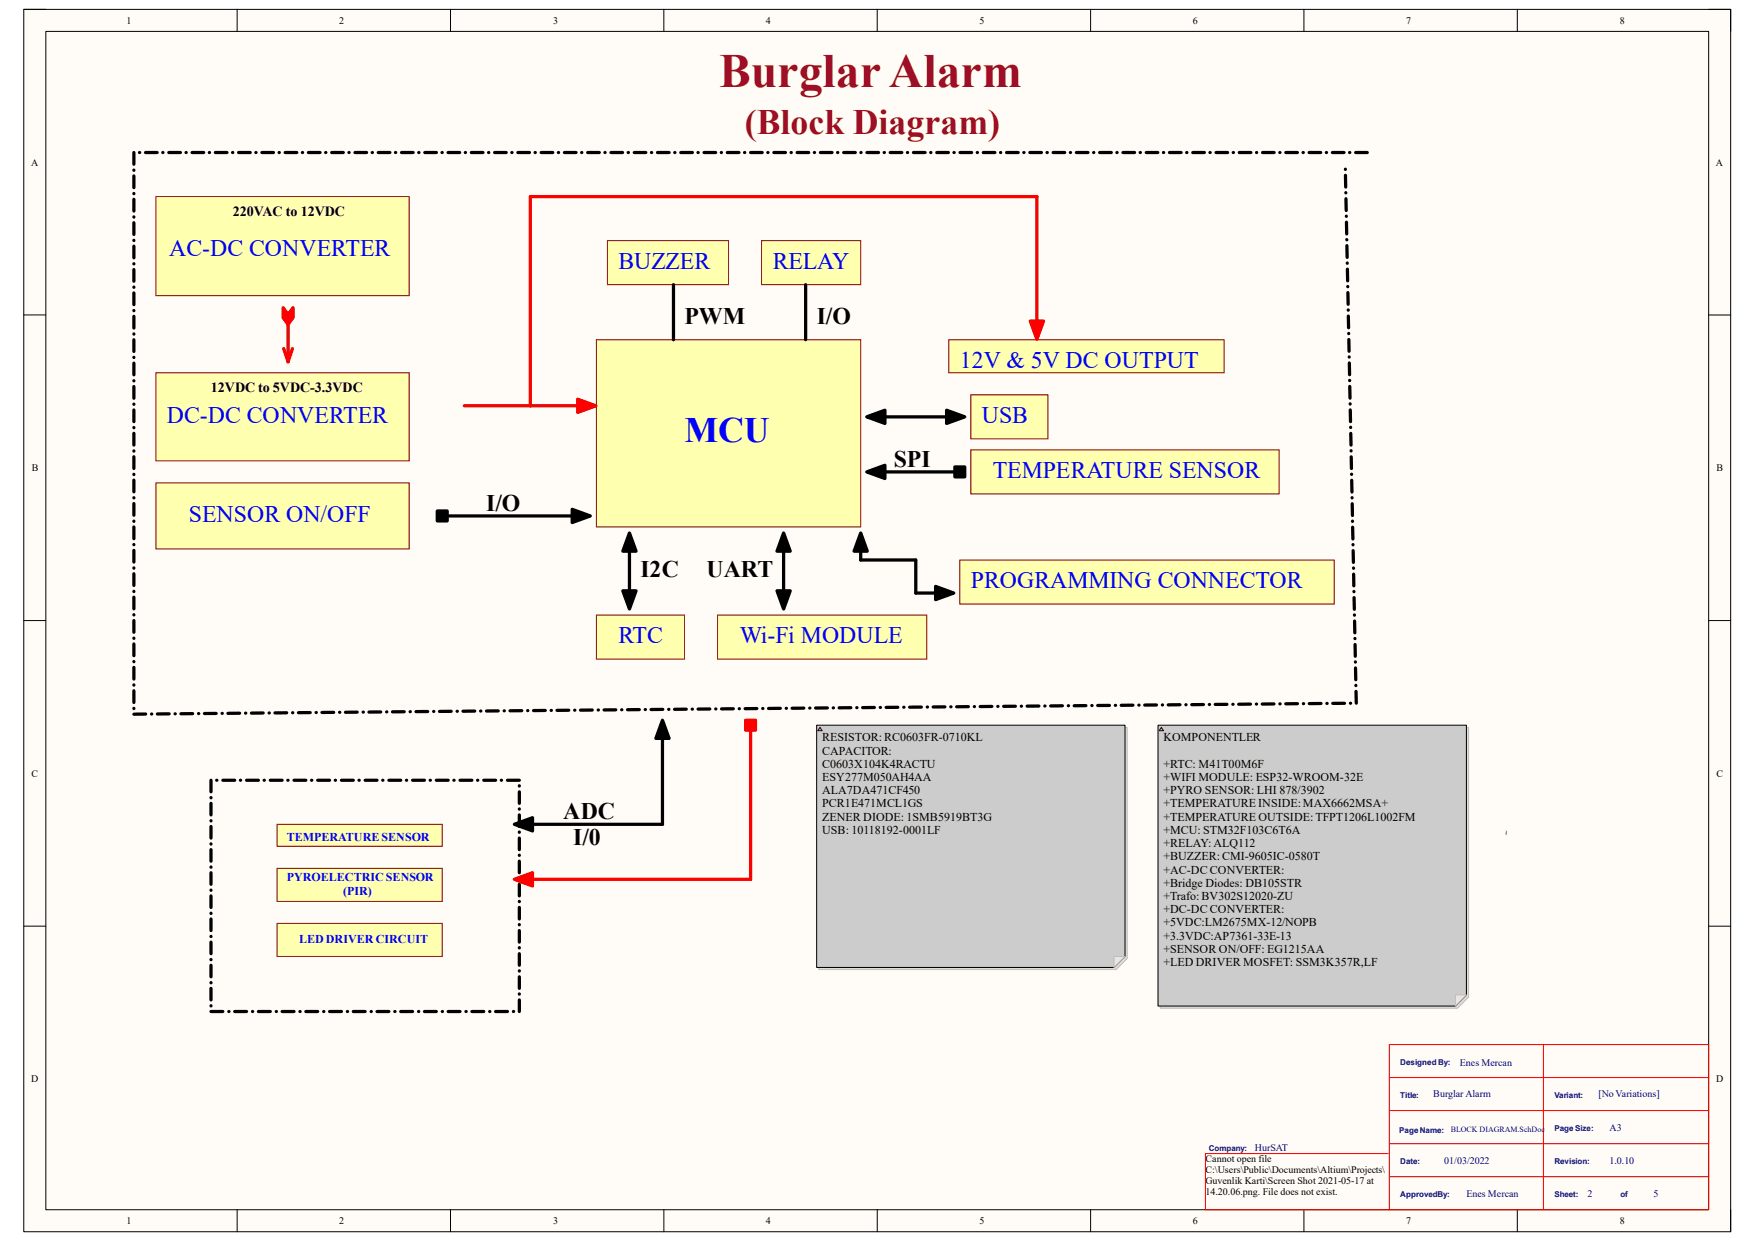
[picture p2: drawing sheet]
<svg xmlns="http://www.w3.org/2000/svg" width="297mm" height="210mm" viewBox="0 0 297 210" stroke-linecap="round" stroke-linejoin="round" font-family="sans-serif">
<path d="M4 1.6h288.9v206.8h-288.9z" fill-rule="evenodd" fill="#fffcf8"/>
<path d="M4 1.6h288.9v206.8h-288.9z" fill="none" stroke="#000" stroke-width=".17"/>
<path d="M7.8 5.3h281.4v199.4h-281.4z" fill-rule="evenodd" fill="#fffcf8"/>
<g fill="none" stroke="#000" stroke-width=".17">
<path d="M4 1.6h3.7M7.8 5.3h281.4v199.4h-281.4zM40.1 1.6v3.7M76.2 1.6v3.7M112.3 1.6v3.7M148.5 1.6v3.7M184.6 1.6v3.7M220.7 1.6v3.7M256.8 1.6v3.7M289.2 1.6h3.7v3.7M4 53.3h3.7M289.2 53.3h3.7"/>
<path d="M4 105h3.8M289.2 105h3.7M4 156.7h3.8M289.2 156.7h3.7M40.1 204.7v3.7M76.2 204.7v3.7M112.4 204.7v3.7M148.5 204.7v3.7M184.6 204.7v3.7M220.7 204.7v3.7M256.8 204.7v3.7M292.9 204.7v3.7"/>
</g>
<path d="M261.2 176.8v27.9M234.9 195.2h-30.9v9.5h85.2v-27.9h-54.1v27.9M235.1 182.4h54.1M235.1 187.9h54.1M235.1 193.5h54.1M235.1 199.1h54.1" fill="none" stroke="#f00" stroke-width=".17"/>
<path d="M160.6 57.5h46.6v5.6h-46.6z" fill-rule="evenodd" fill="#ffffb0"/>
<path d="M160.6 57.5h46.6v5.6h-46.6z" fill="none" stroke="#800000" stroke-width=".17"/>
<path d="M26.4 63.1h42.9v14.9h-42.9z" fill-rule="evenodd" fill="#ffffb0"/>
<path d="M26.4 63.1h42.9v14.9h-42.9z" fill="none" stroke="#800000" stroke-width=".17"/>
<path d="M26.4 33.3h42.9v16.7h-42.9z" fill-rule="evenodd" fill="#ffffb0"/>
<path d="M26.4 33.3h42.9v16.7h-42.9z" fill="none" stroke="#800000" stroke-width=".17"/>
<path d="M164.3 66.8h13v7.5h-13z" fill-rule="evenodd" fill="#ffffb0"/>
<path d="M164.3 66.8h13v7.5h-13z" fill="none" stroke="#800000" stroke-width=".17"/>
<path d="M100.9 57.5h44.8v31.7h-44.8z" fill-rule="evenodd" fill="#ffffb0"/>
<path d="M100.9 57.5h44.8v31.7h-44.8z" fill="none" stroke="#800000" stroke-width=".17"/>
<path d="M100.9 104.1h14.9v7.4h-14.9z" fill-rule="evenodd" fill="#ffffb0"/>
<path d="M100.9 104.1h14.9v7.4h-14.9z" fill="none" stroke="#800000" stroke-width=".17"/>
<path d="M164.3 76.1h52.2v7.5h-52.2z" fill-rule="evenodd" fill="#ffffb0"/>
<path d="M164.3 76.1h52.2v7.5h-52.2z" fill="none" stroke="#800000" stroke-width=".17"/>
<path d="M46.9 139.5h27.9v3.7h-27.9z" fill-rule="evenodd" fill="#ffffb0"/>
<path d="M46.9 139.5h27.9v3.7h-27.9z" fill="none" stroke="#800000" stroke-width=".17"/>
<path d="M46.9 146.9h27.9v5.6h-27.9z" fill-rule="evenodd" fill="#ffffb0"/>
<path d="M46.9 146.9h27.9v5.6h-27.9z" fill="none" stroke="#800000" stroke-width=".17"/>
<path d="M128.9 40.7h16.8v7.5h-16.8z" fill-rule="evenodd" fill="#ffffb0"/>
<path d="M128.9 40.7h16.8v7.5h-16.8z" fill="none" stroke="#800000" stroke-width=".17"/>
<path d="M102.8 40.7h20.5v7.5h-20.5z" fill-rule="evenodd" fill="#ffffb0"/>
<path d="M102.8 40.7h20.5v7.5h-20.5z" fill="none" stroke="#800000" stroke-width=".17"/>
<path d="M46.9 156.3h27.9v5.6h-27.9z" fill-rule="evenodd" fill="#ffffb0"/>
<path d="M46.9 156.3h27.9v5.6h-27.9z" fill="none" stroke="#800000" stroke-width=".17"/>
<path d="M121.4 104.1h35.4v7.4h-35.4z" fill-rule="evenodd" fill="#ffffb0"/>
<path d="M121.4 104.1h35.4v7.4h-35.4z" fill="none" stroke="#800000" stroke-width=".17"/>
<path d="M26.4 81.7h42.9v11.2h-42.9z" fill-rule="evenodd" fill="#ffffb0"/>
<path d="M26.4 81.7h42.9v11.2h-42.9z" fill="none" stroke="#800000" stroke-width=".17"/>
<g fill="none" stroke="#000" stroke-width=".55">
<path d="M22.7 25.8v2M22.7 28.8h.1M22.7 29.8v2M22.7 32.7v.1M22.7 33.7v2M22.7 36.7h.1M22.7 37.7v2M23.6 25.8h.1M24.6 25.8h2M27.5 25.8h.1M28.6 25.8h1.9M31.5 25.8h.1"/>
<path d="M32.5 25.8h2M35.4 25.8h.1M36.4 25.8h2M39.4 25.8h.1M40.4 25.8h2M43.3 25.8h.1M44.3 25.8h2M47.2 25.8h.1M48.3 25.8h1.9M51.2 25.8h.1M52.2 25.8h2M55.1 25.8h.1"/>
<path d="M56.1 25.8h2M59 25.8h.1M60.1 25.8h1.9M63 25.8h.1M64 25.8h2M66.9 25.8h.1M68 25.8h1.9M70.9 25.8h.1M71.9 25.8h2M74.8 25.8h.1M75.8 25.8h2M78.7 25.8h.1"/>
<path d="M79.8 25.8h1.9M82.7 25.8h.1M83.7 25.8h2M86.6 25.8h.1M87.6 25.8h2M90.6 25.8h.1M91.6 25.8h2M94.5 25.8h.1M95.5 25.8h2M98.4 25.8h.1M99.5 25.8h1.9M102.4 25.8h.1"/>
<path d="M103.4 25.8h2M106.3 25.8h.1M107.3 25.8h2M110.2 25.8h.1M111.3 25.8h1.9M114.2 25.8h.1M115.2 25.8h2M118.1 25.8h.1M119.1 25.8h2M122.1 25.8h.1M123.1 25.8h2M126 25.8h.1"/>
<path d="M127 25.8h2M129.9 25.8h.1M131 25.8h1.9M133.9 25.8h.1M134.9 25.8h2M137.8 25.8h.1M138.8 25.8h2M141.8 25.8h.1M142.8 25.8h1.9M145.7 25.8h.1M146.7 25.8h2M149.6 25.8h.1"/>
<path d="M150.7 25.8h1.9M153.6 25.8h.1M154.6 25.8h2M157.5 25.8h.1M158.5 25.8h2M161.4 25.8h.1M162.5 25.8h1.9M165.4 25.8h.1M166.4 25.8h2M169.3 25.8h.1M170.3 25.8h2M173.3 25.8h.1"/>
<path d="M174.3 25.8h2M177.2 25.8h.1M178.2 25.8h2M181.1 25.8h.1M182.2 25.8h1.9M185.1 25.8h.1M186.1 25.8h2M189 25.8h.1M190 25.8h2M193 25.8h.1M194 25.8h2M196.9 25.8h.1"/>
<path d="M197.9 25.8h2M200.8 25.8h.1M201.9 25.8h1.9M204.8 25.8h.1M205.8 25.8h2M208.7 25.8h.1M209.7 25.8h2M212.7 25.8h.1M213.7 25.8h1.9M216.6 25.8h.1M217.6 25.8h2M220.5 25.8h.1"/>
<path d="M221.6 25.8h1.9M224.5 25.8h.1M225.5 25.8h2M227.7 28.6v.1M227.7 29.7v2M227.8 32.6h.1M227.8 33.6v2M227.8 36.6h.1M227.9 37.6v2M228.4 25.8h.1M229.4 25.8h2M22.7 40.7h.1"/>
<path d="M22.7 41.7v1.9M22.7 44.6v.1M22.7 45.6v2M22.7 48.6h.1M22.7 49.6v2M22.7 52.5v.1M22.7 53.5v2M22.7 56.5h.1M22.7 57.5v2M227.9 40.5v.1M227.9 41.6l.1 2M228 44.5v.1"/>
<path d="M228 45.6l.1 1.9M228.1 48.5h.1M228.1 49.5l.1 2M228.2 52.5h.1M228.2 53.5v2M228.3 56.4v.1M228.3 57.5v1.9M22.7 60.5h.1M22.7 61.5v1.9M22.7 64.4v.1M22.7 65.4v2M22.7 68.4h.1"/>
<path d="M22.7 69.4v2M22.7 72.3v.1M22.7 73.3v2M22.7 76.3h.1M22.7 77.3v2M228.3 60.4h.1M228.4 61.4v2M228.4 64.4h.1M228.4 65.4l.1 2M228.5 68.3v.1M228.5 69.4l.1 2M228.6 72.3h.1"/>
<path d="M228.6 73.3v2M228.7 76.3h.1M228.7 77.3v2M22.7 80.3h.1M22.7 81.3v1.9M22.7 84.2v.1M22.7 85.2v2M22.7 88.2h.1M22.7 89.2v2M22.7 92.1v.1M22.7 93.1v2M22.7 96.1h.1"/>
<path d="M22.7 97.1v2M228.7 80.2v.1M228.8 81.3v2M228.8 84.2v.1M228.8 85.2l.1 2M228.9 88.2h.1M228.9 89.2l.1 2M229 92.2h.1M229 93.2v2M229.1 96.1v.1M229.1 97.2v1.9M22.7 100.1h.1"/>
<path d="M22.7 101.1v1.9M22.7 104v.1M22.7 105v2M22.7 108h.1M22.7 109v2M22.7 112h.1M22.7 112.9v2M22.7 115.9v.1M22.7 116.9v2M22.7 119.9h.1M120.1 120h-2M121.1 120h.1"/>
<path d="M124.1 119.9l-2 .1M125.1 119.9h.1M128.1 119.9h-2M129.1 119.9h.1M132.1 119.9h-2M133.1 119.9h.1M136 119.8l-2 .1M137 119.8h.1M140 119.8h-2M141 119.8h.1M144 119.8h-2M145 119.8h.1"/>
<path d="M148 119.7l-2 .1M149 119.7h.1M152 119.7h-2M152.9 119.7h.1M155.9 119.7h-2M156.9 119.6h.1M159.9 119.6h-2M160.9 119.6h.1M163.9 119.6h-2M164.9 119.6h.1M167.9 119.5l-2 .1M168.9 119.5h.1"/>
<path d="M171.8 119.5h-1.9M172.8 119.5h.1M175.8 119.5h-2M176.8 119.5h.1M179.8 119.4l-2 .1M180.8 119.4h.1M183.8 119.4h-2M184.8 119.4h.1M187.8 119.4h-2M188.8 119.4h.1M191.7 119.3l-2 .1M192.7 119.3h.1"/>
<path d="M195.7 119.3h-2M196.7 119.3h.1M199.7 119.3h-2M200.7 119.3h.1M203.7 119.2l-2 .1M204.7 119.2h.1M207.6 119.2h-1.9M208.6 119.2h.1M211.6 119.2h-2M212.6 119.1h.1M215.6 119.1h-2M216.6 119.1h.1"/>
<path d="M219.6 119.1h-2M220.6 119.1h.1M223.6 119.1h-2M224.6 119h.1M227.5 119h-1.9M228.5 119h.1M229.1 100.1h.1M229.2 101.1v2M229.2 104.1h.1M229.2 105.1l.1 2M229.3 108v.1M229.3 109.1l.1 2"/>
<path d="M229.4 112h.1M229.4 113v2M229.5 116h.1M229.5 117v2M24.6 120.8l-1.9 .1M25.6 120.8h.1M28.6 120.8h-2M29.6 120.8h.1M32.6 120.8h-2M33.6 120.8h.1M35.7 132v2M35.7 135h.1"/>
<path d="M35.7 136v1.9M35.7 138.9h.1M35.7 139.9v1.9M36.6 120.7l-2 .1M36.7 132h.1M37.6 120.7h.1M37.7 132h2M40.6 120.7h-2M40.7 132h.1M41.6 120.7h.1M41.7 132h2M44.5 120.7h-1.9"/>
<path d="M44.7 132h.1M45.5 120.7h.1M45.7 132h2M48.5 120.6h-2M48.7 132h.1M49.5 120.6h.1M49.8 132h2M52.5 120.6h-2M52.7 132h.1M53.5 120.6h.1M53.8 132h2M56.5 120.6h-2"/>
<path d="M56.7 132h.1M57.5 120.5h.1M57.8 132h2M60.5 120.5h-2M60.8 132h.1M61.4 120.5h.1M61.8 132h2M64.4 120.5h-2M64.8 132h.1M65.4 120.5h.1M65.8 132h2M68.4 120.4l-2 .1"/>
<path d="M68.8 132h.1M69.4 120.4h.1M69.8 132h2M72.4 120.4h-2M72.8 132h.1M73.4 120.4h.1M73.8 132h2M76.4 120.4h-2M76.8 132h.1M77.4 120.4h.1M77.9 132h2M80.3 120.3l-1.9 .1"/>
<path d="M80.8 132h.1M81.3 120.3h.1M81.9 132h2M84.3 120.3h-2M84.8 132h.1M85.3 120.3h.1M85.9 132h2M87.9 133h.1M87.9 134v2M87.9 136.9h.1M87.9 137.9v2M88.3 120.3h-2"/>
<path d="M89.3 120.3h.1M92.3 120.2l-2 .1M93.3 120.2h.1M96.3 120.2h-2M97.3 120.2h.1M100.2 120.2h-2M101.2 120.2h.1M104.2 120.1h-2M105.2 120.1h.1M108.2 120.1h-2M109.2 120.1h.1M112.2 120.1h-2"/>
<path d="M113.2 120h.1M116.1 120h-1.9M117.1 120h.1M35.7 142.8h.1M35.7 143.8v1.9M35.7 146.7v.1M35.7 147.7v2M35.7 150.6v.1M35.7 151.6v2M35.7 154.5v.1M35.7 155.5v2M35.7 158.5h.1"/>
<path d="M35.7 159.4v2M87.9 140.8h.1M87.9 141.8v2M87.9 144.7v.1M87.9 145.7v2M87.9 148.6v.1M87.9 149.7v1.9M87.9 152.5v.1M87.9 153.6v1.9M87.9 156.5h.1M87.9 157.5v1.9M35.7 162.4h.1"/>
<path d="M35.7 163.4v1.9M35.7 166.3h.1M35.7 167.3v1.9M35.7 170.2h.1M35.7 171.2h2M38.7 171.2h.1M39.7 171.2h2M42.7 171.2h.1M43.7 171.2h2M46.7 171.2h.1M47.7 171.2h2.1M50.8 171.2h.1"/>
<path d="M51.8 171.2h2M54.8 171.2h.1M55.8 171.2h2M58.8 171.2h.1M59.8 171.2h2M62.8 171.2h.1M63.8 171.2h2M66.8 171.2h.1M67.8 171.2h2M70.8 171.2h.1M71.8 171.2h2M74.8 171.2h.1"/>
<path d="M75.8 171.2h2.1M78.9 171.2h.1M79.9 171.2h2M82.9 171.2h.1M83.9 171.2h2M86.9 171.2h.1M87.9 160.4h.1M87.9 161.4v2M87.9 164.3h.1M87.9 165.3v2M87.9 168.2h.1M87.9 169.2v2"/>
</g>
<path d="M48.7 53.8v7.4" fill="none" stroke="#f00" stroke-width=".55"/>
<path d="M47.9 52.1l.8 1.1 .9-1.1v1.7l-.9 1.1-.8-1.1z" fill-rule="evenodd" fill="#f00"/>
<path d="M47.9 52.1l.8 1.1 .9-1.1v1.7l-.9 1.1-.8-1.1zM48 59l.7 2.2 .8-2.2M78.6 68.7h21.4" fill="none" stroke="#f00" stroke-width=".55"/>
<path d="M97.8 67.6l3 1.1-3 1.1z" fill="#f00"/>
<path d="M175.5 56.6v-23.3h-85.7v35.4M97.8 67.6l3 1.1-3 1.1z" fill="none" stroke="#f00" stroke-width=".55"/>
<path d="M174.4 54.3h2.2l-1.1 3.1z" fill="#f00"/>
<path d="M174.4 54.3h2.2l-1.1 3.1zM127 122.7v26.1h-39.1" fill="none" stroke="#f00" stroke-width=".55"/>
<g fill="none" stroke="#000" stroke-width=".55">
<path d="M114 48.2v9.3M136.3 48.2v9.3M146.7 79.9l3.1-1.2v2.3zM146.7 70.5l3.1-1.1v2.3zM147.5 79.9h14.9M147.5 70.5h14.9M160.2 69.4l3.1 1.1-3.1 1.2zM161.6 79h1.7v1.7h-1.7zM74 86.5h1.7v1.7h-1.7zM74.8 87.3h24.3M96.8 86.2l3.1 1.1-3.1 1.1zM105.4 100h2.2l-1.1 3.1z"/>
<path d="M106.5 90.2l1.1 3.1h-2.2zM106.5 91v11.2M131.5 100h2.2l-1.1 3.1zM132.6 90.2l1.1 3.1h-2.2zM132.6 91v11.2M87 139.5l3.1-1.1v2.2zM112.1 121.9l1.1 3.1h-2.2zM112.1 122.7v16.8h-24.2"/>
</g>
<g fill="#000">
<path d="M146.7 79.9l3.1-1.2v2.3zM146.7 70.5l3.1-1.1v2.3zM160.2 69.4l3.1 1.1-3.1 1.2zM96.8 86.2l3.1 1.1-3.1 1.1zM106.5 90.2l1.1 3.1h-2.2zM132.6 90.2l1.1 3.1h-2.2zM105.4 100h2.2l-1.1 3.1zM131.5 100h2.2l-1.1 3.1zM87 139.5l3.1-1.1v2.2zM112.1 121.9l1.1 3.1h-2.2z"/>
<path d="M161.6 79h1.7v1.7h-1.7z" fill-rule="evenodd"/>
<path d="M74 86.5h1.7v1.7h-1.7z" fill-rule="evenodd"/>
</g>
<path d="M126.2 121.9h1.7v1.7h-1.7z" fill-rule="evenodd" fill="#f00"/>
<path d="M126.2 121.9h1.7v1.7h-1.7z" fill="none" stroke="#f00" stroke-width=".55"/>
<path d="M87 148.8l3.1-1.1v2.2z" fill="#f00"/>
<path d="M87 148.8l3.1-1.1v2.2z" fill="none" stroke="#f00" stroke-width=".55"/>
<path d="M162.4 94.8h63.4v7.4h-63.4z" fill-rule="evenodd" fill="#ffffb0"/>
<path d="M162.4 94.8h63.4v7.4h-63.4z" fill="none" stroke="#800000" stroke-width=".17"/>
<path d="M145.7 90.2l1.1 3.1h-2.3zM145.7 91v3.8h9.3v5.6h5.6M158.3 99.2l3.1 1.2-3.1 1.1z" fill="none" stroke="#000" stroke-width=".55"/>
<path d="M145.7 90.2l1.1 3.1h-2.3zM158.3 99.2l3.1 1.2-3.1 1.1z" fill="#000"/>
<path d="M196.4 123.1h52.1v45.7l-1.8 1.8h-50.3z" fill-rule="evenodd" fill="#dedcd8"/>
<path d="M196.4 123.1h52.1v45.7l-1.8 1.8h-50.3z" fill="none" stroke="#bfbdba" stroke-width=".17"/>
<path d="M196 122.7h52.2v45.7l-1.9 1.9h-50.3z" fill-rule="evenodd" fill="#ccc"/>
<path d="M196 122.7h52.2v45.7l-1.9 1.9h-50.3z" fill="none" stroke="#000" stroke-width=".17"/>
<path d="M246.3 168.4h1.9l-1.9 1.9z" fill="#e8e5e2"/>
<path d="M246.3 168.4h1.9l-1.9 1.9z" fill="none" stroke="#bfbdba" stroke-width=".17"/>
<path d="M196.5 123.1l.4 .6h-.7z" fill="#f5a3a3"/>
<path d="M196.5 123.1l.4 .6h-.7z" fill="none" stroke="#300" stroke-width=".17"/>
<path d="M138.6 123.1h52.2v39.1l-1.9 1.9h-50.3z" fill-rule="evenodd" fill="#dedcd8"/>
<path d="M138.6 123.1h52.2v39.1l-1.9 1.9h-50.3z" fill="none" stroke="#bfbdba" stroke-width=".17"/>
<path d="M138.2 122.7h52.2v39.2l-1.9 1.8h-50.3z" fill-rule="evenodd" fill="#ccc"/>
<path d="M138.2 122.7h52.2v39.2l-1.9 1.8h-50.3z" fill="none" stroke="#000" stroke-width=".17"/>
<path d="M188.5 161.9h1.9l-1.9 1.8z" fill="#e8e5e2"/>
<path d="M188.5 161.9h1.9l-1.9 1.8z" fill="none" stroke="#bfbdba" stroke-width=".17"/>
<path d="M138.8 123.1l.3 .6h-.7z" fill="#f5a3a3"/>
<path d="M138.8 123.1l.3 .6h-.7z" fill="none" stroke="#300" stroke-width=".17"/>
<text font-size="8.1" fill="#9e0e29" x="121.7" y="14.8">Burglar Alarm</text>
<text font-size="6.1" fill="#9e0e29" x="126" y="22.6">(Block Diagram)</text>
<text font-size="6.1" fill="#00f" x="115.8" y="74.8">MCU</text>
<g font-size="4" fill="#00f">
<text x="28.6" y="43.4">AC-DC CONVERTER</text>
<text x="104.6" y="45.5">BUZZER</text>
<text x="130.8" y="45.5">RELAY</text>
<text x="162.4" y="62.2">12V &amp; 5V DC OUTPUT</text>
<text x="28.2" y="71.5">DC-DC CONVERTER</text>
<text x="166.2" y="71.5">USB</text>
<text x="168" y="80.9">TEMPERATURE SENSOR</text>
<text x="32" y="88.3">SENSOR ON/OFF</text>
<text x="164.3" y="99.5">PROGRAMMING CONNECTOR</text>
<text x="104.6" y="108.8">RTC</text>
<text x="125.2" y="108.8">Wi-Fi MODULE</text>
</g>
<g font-size="4">
<text x="115.8" y="54.8">PWM</text>
<text x="138.2" y="54.8">I/O</text>
<text x="151.3" y="79">SPI</text>
<text x="82.3" y="86.4">I/O</text>
<text x="108.4" y="97.6">I2C</text>
<text x="119.5" y="97.6">UART</text>
<text x="95.3" y="138.6">ADC</text>
<text x="97" y="142.9">I/0</text>
</g>
<g font-size="2.4">
<text x="39.4" y="36.5">220VAC to 12VDC</text>
<text x="35.7" y="66.3">12VDC to 5VDC-3.3VDC</text>
</g>
<g font-size="2">
<text x="139.1" y="125.5">RESISTOR: RC0603FR-0710KL</text>
<text x="196.9" y="125.5">KOMPONENTLER</text>
<text x="139.1" y="127.7">CAPACITOR:</text>
<text x="139.1" y="129.9">C0603X104K4RACTU</text>
<text x="196.9" y="129.9">+RTC: M41T00M6F</text>
<text x="139.1" y="132.2">ESY277M050AH4AA</text>
<text x="139.1" y="134.4">ALA7DA471CF450</text>
<text x="139.1" y="136.7">PCR1E471MCL1GS</text>
<text x="196.9" y="132.2">+WIFI MODULE: ESP32-WROOM-32E</text>
<text x="196.9" y="134.4">+PYRO SENSOR: LHI 878/3902</text>
<text x="196.9" y="136.7">+TEMPERATURE INSIDE: MAX6662MSA+</text>
<text x="139.1" y="138.9">ZENER DIODE: 1SMB5919BT3G</text>
<text x="139.1" y="141.1">USB: 10118192-0001LF</text>
<text x="196.9" y="138.9">+TEMPERATURE OUTSIDE: TFPT1206L1002FM</text>
<text x="196.9" y="141.1">+MCU: STM32F103C6T6A</text>
<text x="196.9" y="143.3">+RELAY: ALQ112</text>
<text x="196.9" y="145.6">+BUZZER: CMI-9605IC-0580T</text>
<text x="196.9" y="147.8">+AC-DC CONVERTER:</text>
<text x="196.9" y="150.1">+Bridge Diodes: DB105STR</text>
<text x="196.9" y="152.3">+Trafo: BV302S12020-ZU</text>
<text x="196.9" y="154.6">+DC-DC CONVERTER:</text>
<text x="196.9" y="156.8">+5VDC:LM2675MX-12/NOPB</text>
<text x="196.9" y="159">+3.3VDC:AP7361-33E-13</text>
<text x="196.9" y="161.2">+SENSOR ON/OFF: EG1215AA</text>
<text x="196.9" y="163.5">+LED DRIVER MOSFET: SSM3K357R,LF</text>
</g>
<g font-size="2" fill="#00f">
<text x="48.6" y="142.2">TEMPERATURE SENSOR</text>
<text x="48.6" y="149.1">PYROELECTRIC SENSOR</text>
<text x="58.1" y="151.4">(PIR)</text>
<text x="50.6" y="159.6">LED DRIVER CIRCUIT</text>
</g>
<g font-size="1.7">
<text x="21.4" y="4">1</text>
<text x="57.4" y="4">2</text>
<text x="93.6" y="4">3</text>
<text x="129.6" y="4">4</text>
<text x="165.8" y="4">5</text>
<text x="201.8" y="4">6</text>
<text x="238" y="4">7</text>
<text x="274.1" y="4">8</text>
<text x="5.3" y="28">A</text>
<text x="290.4" y="28">A</text>
<text x="5.4" y="79.8">B</text>
<text x="290.5" y="79.8">B</text>
<text x="5.3" y="131.4">C</text>
<text x="290.5" y="131.4">C</text>
<text x="5.3" y="183.2">D</text>
<text x="290.4" y="183.2">D</text>
<text x="204" y="196.7">Cannot open file</text>
<text x="204" y="198.6">C:\Users\Public\Documents\Altium\Projects\</text>
<text x="204" y="200.4">Guvenlik Karti\Screen Shot 2021-05-17 at</text>
<text x="204" y="202.3">14.20.06.png. File does not exist.</text>
<text x="21.4" y="207.2">1</text>
<text x="57.4" y="207.2">2</text>
<text x="93.6" y="207.2">3</text>
<text x="129.6" y="207.2">4</text>
<text x="165.8" y="207.2">5</text>
<text x="201.8" y="207.2">6</text>
<text x="238" y="207.2">7</text>
<text x="274.1" y="207.2">8</text>
</g>
<g font-size="1.7" fill="#000080">
<text x="242.6" y="185.7">Burglar Alarm</text>
<text x="247.1" y="180.3">Enes Mercan</text>
<text x="270.5" y="185.7">[No Variations]</text>
<text x="272.4" y="191.3">A3</text>
<text x="212.4" y="194.9">HurSAT</text>
<text x="244.4" y="196.9">01/03/2022</text>
<text x="272.4" y="196.9">1.0.10</text>
<text x="248.2" y="202.5">Enes Mercan</text>
<text x="268.6" y="202.5">2</text>
<text x="279.8" y="202.5">5</text>
</g>
<text font-size="1.4" x="255.3" y="141.3" transform="rotate(-90 255.3 141.3)">~</text>
<g font-size="1.4" fill="#000080">
<text x="237" y="180.2">Designed By:</text>
<text x="237" y="185.8">Title:</text>
<text x="263.1" y="185.8">Variant:</text>
<text x="236.8" y="191.8">Page Name:</text>
<text x="245.5" y="191.6">BLOCK DIAGRAM.SchDoc</text>
<text x="263.1" y="191.4">Page Size:</text>
<text x="204.6" y="194.8">Company:</text>
<text x="237" y="197">Date:</text>
<text x="263.1" y="197">Revision:</text>
<text x="237" y="202.6">ApprovedBy:</text>
<text x="263.1" y="202.6">Sheet:</text>
<text x="274.2" y="202.6">of</text>
</g>
</svg>
